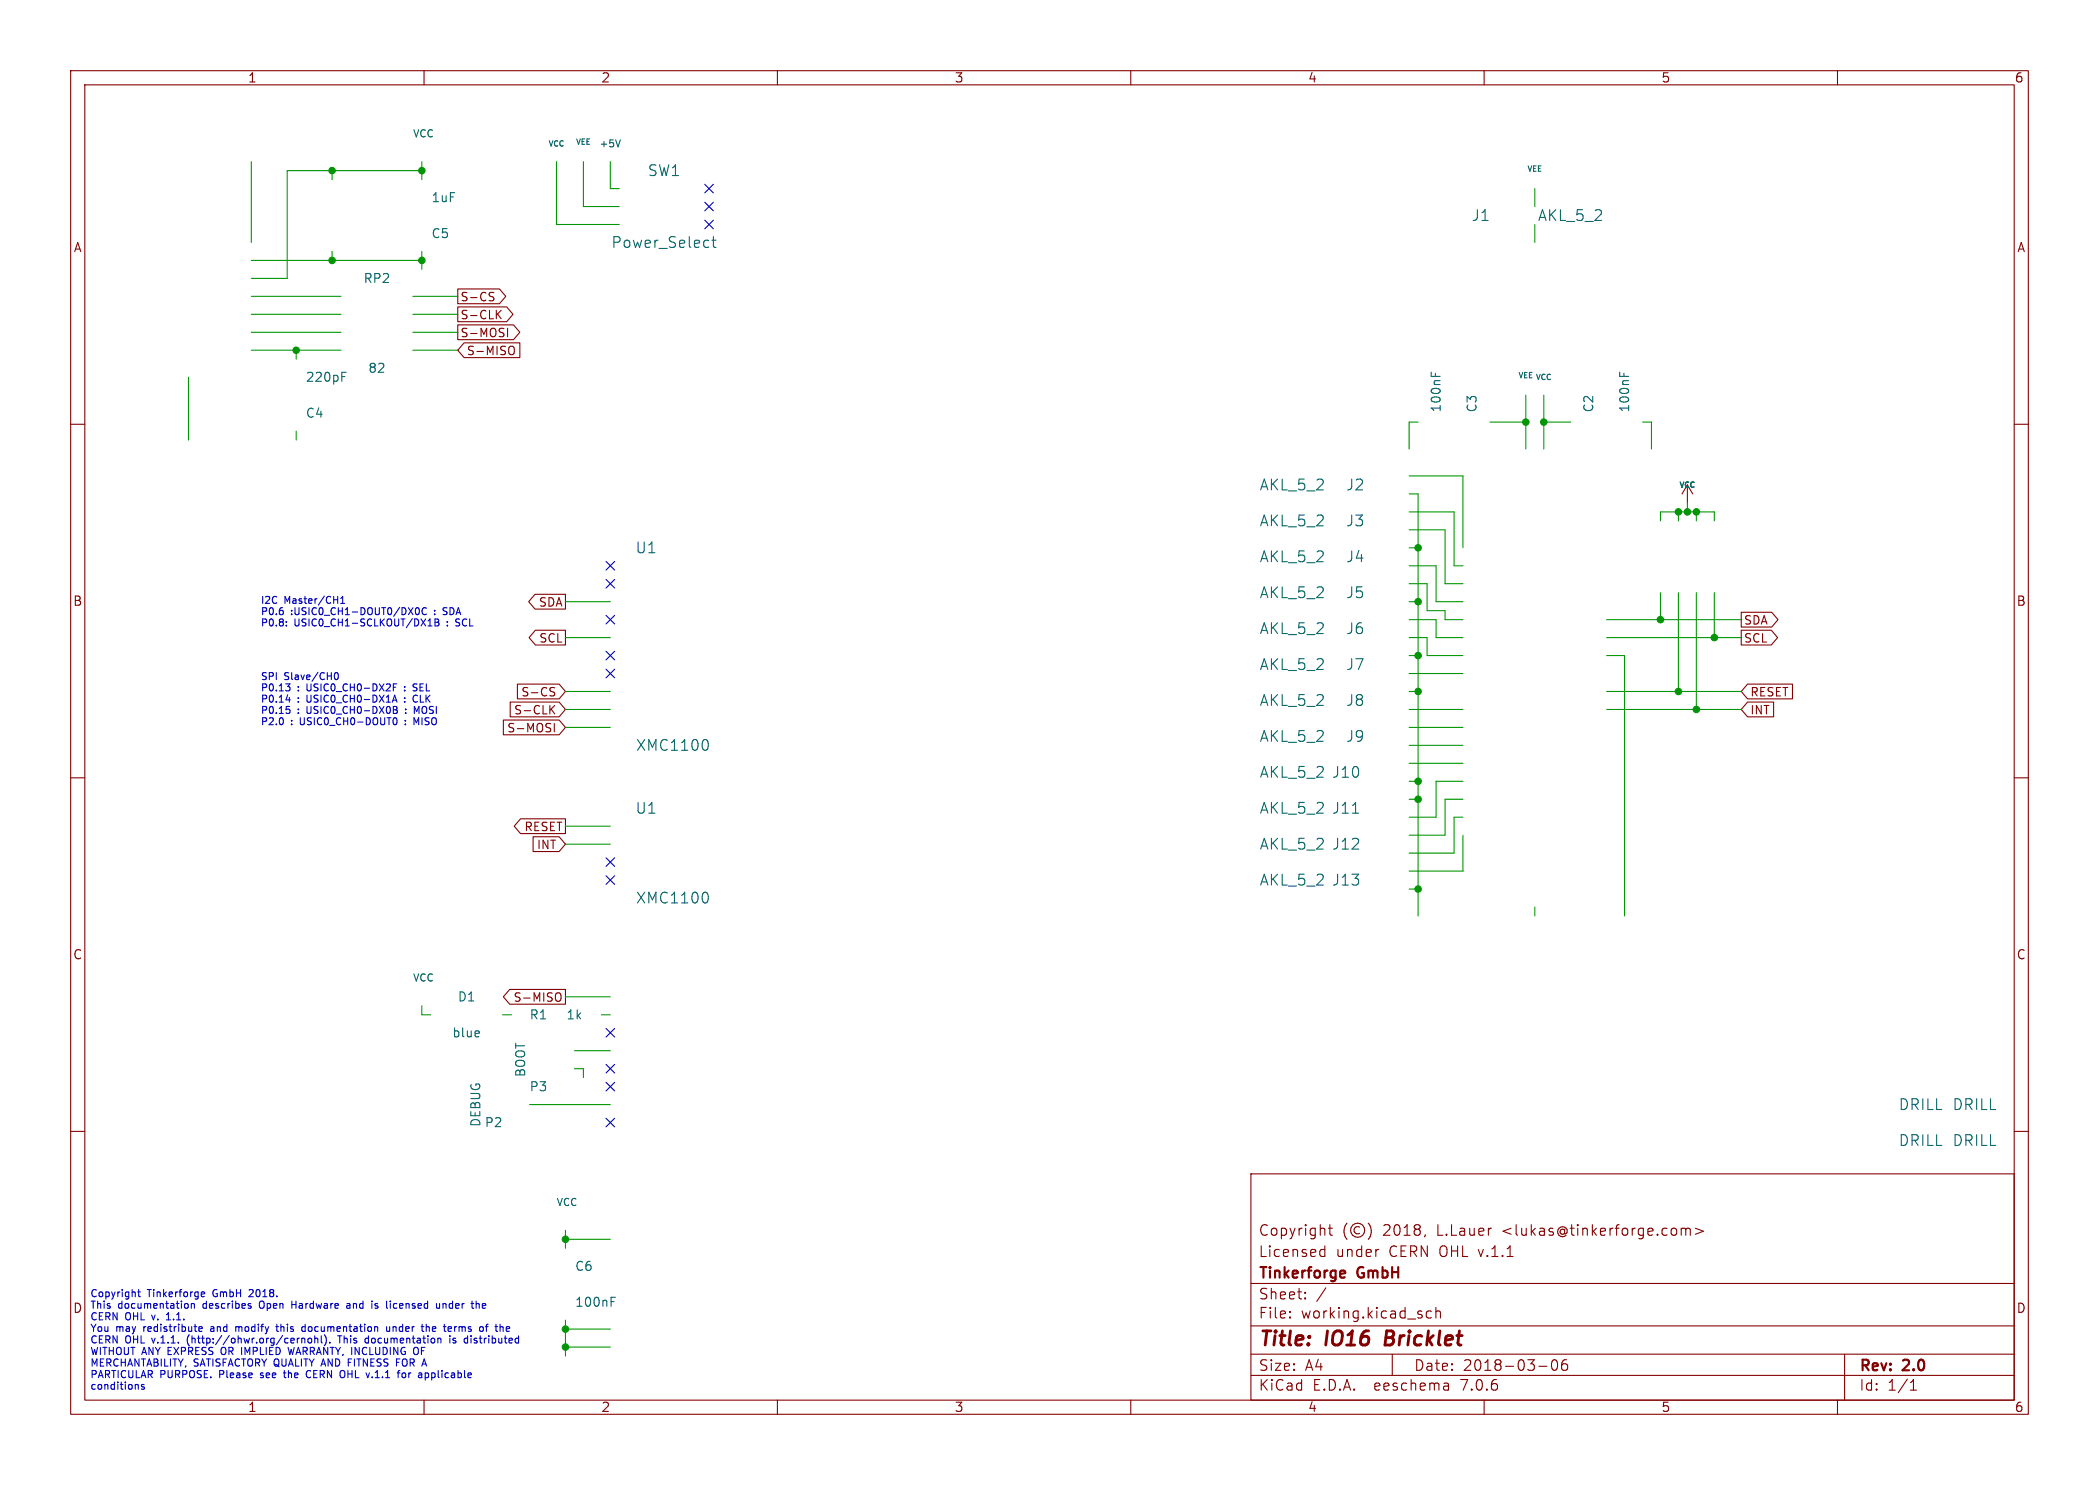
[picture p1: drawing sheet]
<svg xmlns="http://www.w3.org/2000/svg" width="297mm" height="210mm" viewBox="0 0 297 210" stroke-linecap="round" stroke-linejoin="round" font-family="sans-serif">
<g fill="none" stroke="#840000" stroke-width=".15">
<path d="M10 10h277v190h-277zM12 12h273v186h-273zM60 10v2M110 10v2M160 10v2M210 10v2M260 10v2M10 60h2M64.8 40.9h5.9l.9 1-.9 1.1h-5.9zM64.8 43.4h6.9l.9 1.1-.9 1h-6.9zM64.8 45.9h7.9l.9 1.1-.9 1h-7.9zM65.7 48.5h7.9v2.1h-7.9l-.9-1.1z"/>
<path d="M69.4 41.9l.4 .1 .1 .3-.2 .2h-.3M69.4 41.3l.5 .1M70.4 44.4l.5 .7M70.9 43.9l-.7 .7M71.8 46.4v1.2M72.3 49a.4 .4 0 0 1 .5 .4v.4a.4 .4 0 0 1-.5 .4M285 60h2M238.8 68.6l-.8 1.3M238.8 68.6v2.5M238.8 68.6l.7 1.3M72.2 99.3h6.9l.9 1-.9 1.1h-6.9zM73.2 96.7h5.9l.9 1.1-.9 1h-5.9z"/>
<path d="M75.7 84h4.3v2.1h-4.3l-.9-1zM75.8 89.1h4.2v2.1h-4.2l-.9-1zM78 97.8l.4 .1 .1 .3-.2 .2h-.3M78 97.2l.5 .1M78.5 99.8l-.7 .6M246.4 89.1h4.2l.9 1.1-.9 1h-4.2zM246.4 86.6h4.3l.9 1-.9 1.1h-4.3zM247.3 99.3h3.7v2.1h-3.7l-.9-1.1zM247.3 96.7h6.3v2.1h-6.3l-.9-1zM10 110h2M71.2 101.8h7.9l.9 1.1-.9 1h-7.9zM73.7 115.8h6.3v2.1h-6.3l-.9-1.1z"/>
<path d="M75.4 118.3h3.7l.9 1.1-.9 1h-3.7zM78 100.3l.5 .7M78.4 102.3v1.2M285 110h2M72.1 139.9h7.9v2.1h-7.9l-.9-1zM10 160h2M78.9 140.4a.4 .4 0 0 1 .5 .4v.4a.4 .4 0 0 1-.5 .4M285 160h2M177 166h108v32h-108zM186.9 177.6l.1 .1 .5-.1M186.9 176.8l.1-.1 .5 .1M187.5 176.2v1.5"/>
<path d="M188 173.7h.5M188.2 173.2v1.3v.1l.3 .1M190.6 173a1.72 1.72 0 0 0 0 2.3M192.4 173.6a.52 .52 0 0 0-.8 .4 .52 .52 0 0 0 .8 .4M193.6 173a1.72 1.72 0 0 1 0 2.3M195 176.7h.1M201.7 174.6l-.2 .3M237.9 173.8a.37 .37 0 0 1 .6 .1M237.9 173.7v1M238.5 173.9l.2-.2 .4 .1 .1 .9M238.5 173.9v.8M239.9 173.7l1.1 .4-1.1 .5"/>
<path d="M60 198v2M110 198v2M160 198v2M177 194.5h108M177 191.5h108M177 187.5h108M177 181.5h108M182.5 186.3h.1l-.1 .1M182.5 186.3v.1M182.5 185.5v.1M182.5 185.5h.1l-.1 .1M184.7 183.6v.1"/>
<path d="M184.7 183.6h-.1l.1 .1M184.7 182.8v.1M184.7 182.8h-.1l.1 .1M187.6 182.1l-1.3 2M197 191.5v3M202.5 185.5l-.4-.1-.3 .3v.4l.2 .2 .1 .1 .4-.1M203.2 185.5a.37 .37 0 0 1 .6 .1v.8M203.2 184.9v1.5M204.9 195.7l.1 .9M205 196.5l-.2 .1M205 196h-.2M210 198v2"/>
<path d="M217.7 193.2h1.2M219.7 192.4a.36 .36 0 0 1 .3-.1 .36 .36 0 0 1 .3 .3 .77 .77 0 0 1-.4 1.2 .91 .91 0 0 1-.2-1.4zM221.7 192.3a.59 .59 0 0 0-.7 .6v.6l.1 .2 .4 .1 .2-.1 .1-.5-.1-.3h-.5l-.2 .3M260 198v2M261 191.5v6.5M270.3 196.6h.9M270.3 195.5l.4-.4v1.5"/>
<circle cx="192.1" cy="174" r="1"/>
</g>
<path d="M196.2 188.2l-.2 2h.7" fill="none" stroke="#840000" stroke-width=".4"/>
<path d="M190.1 179.7l.2 .1v.2l-.7 .2M190.3 180.6l-.2 .1" fill="none" stroke="#840000" stroke-width=".3"/>
<g fill="none" stroke="#0000c2" stroke-width=".15">
<path d="M40.5 99h.6M40.5 99.9h.5M40.5 88.4v.1M40.5 87.9v.1M40.8 97.1l.2 .2v.2l-.2 .2M40.9 98.6v.7M41 96.7l-.3 .4M47.4 95.2l.1-.1a.53 .53 0 0 1 .4 .5 .53 .53 0 0 1-.4 .5l-.2-.4zM48.2 85.3h.6M48.2 84.6l.3-.3v1M55.5 99.3l.3-1 .4 1M55.6 99h.5"/>
<path d="M55.7 97.2h.3M55.7 99.9l.4 .1 .1 .2-.2 .2M56.1 96.7h-.4v1M57.3 97.6v.1M57.3 97.1v.1M57.3 98.7v.1M57.3 99.2v.1M58.4 97.7h.4M58.8 98.3a.53 .53 0 0 0-.4 .5 .53 .53 0 0 0 .4 .5M58.8 86.3l.2-.4a.53 .53 0 0 1 .3 .5 .53 .53 0 0 1-.3 .5l-.2-.4M58.9 96.7h-.3l-.2 .2 .1 .2 .3 .1M60.3 86a.47 .47 0 0 0-.6 .4 .47 .47 0 0 0 .4 .5l.2-.1"/>
<path d="M60.6 88.5h.5M60.6 87.8l.2-.3v1M61.6 87.5v1l.5-.1v-.2l-.2-.2M61.6 88h.3M61.9 87.5l.2 .2-.2 .3M62.7 86.9h.1M62.8 86l-.1 .1 .1 .3M64.5 88.5h.1M64.6 87.6l-.1 .1 .1 .3M40.8 100.3l.2 .2v.2l-.2 .2M55.7 100.4h.3M55.8 101.5a.53 .53 0 0 1 .4 .5 .53 .53 0 0 1-.4 .5v-.1"/>
<path d="M56 100.4l.2 .2v.2l-.5 .1M57.4 102.4v.1M57.4 101.9v.1M57.4 100.3v.1M57.4 100.8v.1M58.9 102.2l-.3-.7v1M59 100.6l-.4-.7v1M19.4 195.8l.2 .1v.6M19.5 182.7h.4M19.6 182.4v.8l.3 .2M20.4 195.8h-.2l-.2 .1 .1 .2 .3 .1v.2h-.4M23.5 186.7h.6"/>
<path d="M23.7 185.8l-.2 .1M26.3 184.3l.2 .1 .1 .1v.4l-.3 .1M26.5 189.2v.7M27.1 184.4l.1-.1 .3 .1v.6M27.1 184.3v.7M28.1 187.9h.5v-.2l-.3-.1-.2 .2 .1 .4h.4M28.5 182.8l.1-.1h.2l.2 .1v.1l-.5 .1M28.5 183.2l.1 .2 .3-.1M29.8 187.9v.3M31.3 190.7v.7M33.4 187.6v.7M33.7 187.6l-.3 .1"/>
<path d="M35.3 182.4l-.1 .1M35.4 184.7l.1 .1-.1 .2M35.4 184.3l.1 .1M35.8 182.8l-.6 .6h.6M36.7 184.1v.8M36.8 194.8h.1M36.9 194.2v.2M39 187.6h.4M39.2 187.3v.8l.2 .2M40.1 194.2h.4M40.2 193.8v.9l.3 .1M40.8 190.5l.2 1.1 .2-.8 .2 .8"/>
<path d="M41.3 184v1M41.3 184.5h.6M42.7 188.1l.2 .2 .3-.1M42.7 189.2v.7M42.7 189.3l.1-.1 .3 .1v.6M43.2 187.7l-.3-.1-.2 .2M43.2 187.3v1M43.5 193.9a.5 .5 0 0 0-.2 .6 .5 .5 0 0 0 .6 .3M43.7 189.3l.2-.1 .2 .2v.3l-.2 .2h-.2l-.1-.2zM44.5 189.3l.2-.1 .2 .1 .1 .6M44.5 188.9v1M45.5 188.9v.9l.1 .1"/>
<path d="M45.9 188.8a1.19 1.19 0 0 1 0 1.5M46.7 189.8v.1M48.1 188.9v1M48.7 193.9a.72 .72 0 0 1 0 .9M49.1 184.4h.4v.6M49.3 192.7h.3M49.5 184.6h-.3l-.2 .2 .2 .2h.3M51.7 189.8l.1 .1h.3M52.1 189.3l-.3-.1-.1 .1M52.1 188.9v1M53.1 185h.3M53.4 184.4l-.2-.1-.1 .2v.1l.3 .1"/>
<path d="M54.7 187.6v.6l.3 .1 .1-.1M55.1 187.6v.7M55.2 184v.1M55.6 187.6v.7M55.8 184.4l-.1 .1 .1 .5M55.8 187.6l-.2 .1M56.1 192.7h.3M57 194.2h.2l.2 .1v.3l-.2 .2h-.2l-.1-.2zM59.1 190.6a.72 .72 0 0 1 0 .9M60.2 194.2h.3l.1 .1v.5h-.4M60.3 187.7l.2-.1 .2 .1v.6M60.3 187.3v1"/>
<path d="M61.8 184.3v.7h.3l.1-.1M62.2 184.3v.7M62.2 189.2l.2 .2v.5M62.7 184.3v.7M63.1 184.4l-.3-.1-.1 .1M63.6 188.9v.1M63.6 189.2v.7M63.7 187.6l.2 .3h-.5M63.8 188.2l-.1 .1M64.1 189.9h.4M64.3 187.6v.7M64.4 187.7l-.1 .1"/>
<path d="M64.5 189.3l-.3-.1-.1 .2v.1l.4 .1M66.6 188.9v.1M66.6 189.2v.7M67.5 184.3l.3 .2v.5M68.3 184.4v.6M68.7 187.6h.4M68.7 184.6l-.5 .1M69.1 187.3l-.3 .1v.9M71.7 188.2h.4M71.7 187.7l.3-.1 .1 .3h-.5"/>
</g>
<g fill="none" stroke="#009600" stroke-width=".15">
<path d="M35.6 36.8h24.1M35.6 22.9v11.4M47 24.1v1.3M47 35.6v1.2M59.7 24.1h-19.1v15.3h-5M59.7 22.9v2.5M59.7 35.6v2.5M78.7 22.9v8.9h8.9M82.5 22.9v6.3h5.1M86.4 22.9v3.8h1.2M217.2 26.7v2.5M217.2 31.8v2.5"/>
<path d="M26.7 53.3v8.9M35.6 49.5h12.7M35.6 47h12.7M35.6 41.9h12.7M35.6 44.5h12.7M41.9 49.5v1.3M58.4 49.5h6.4M58.4 47h6.4M58.4 41.9h6.4M58.4 44.5h6.4M200.7 59.7h-1.3v3.8M210.8 59.7h5.1"/>
<path d="M215.9 55.9v7.6M218.4 55.9v7.6M218.4 59.7h3.8M232.4 59.7h1.3v3.8M41.9 61v1.2M199.4 72.4h6.3v7.6h1.3M199.4 74.9h5.1v7.7h2.5M199.4 69.9h1.3v59.6M199.4 67.3h7.6v10.2M199.4 77.5h1.3M234.9 73.7v-1.3h7.7v1.3M237.5 72.4v1.3"/>
<path d="M238.8 71.1v1.3M240 72.4v1.3M80 97.8h6.4M80 90.2h6.4M80 85.1h6.4M199.4 95.3h7.6M199.4 97.8h1.3M199.4 82.6h2.5v3.8h2.6v1.2h2.5M199.4 90.2h2.5v2.5h5.1M199.4 87.6h3.8v2.6h3.8M199.4 92.7h1.3M199.4 80h3.8v5.1h3.8"/>
<path d="M199.4 85.1h1.3M227.3 97.8h19.1M227.3 90.2h19.1M227.3 92.7h2.6v36.8M227.3 87.6h19.1M234.9 83.8v3.8M237.5 83.8v14M240 83.8v16.5M242.6 83.8v6.4M80 100.3h6.4M80 102.9h6.4M80 119.4h6.4"/>
<path d="M80 116.8h6.4M199.4 100.3h7.6M199.4 113h1.3M199.4 110.5h1.3M199.4 108h7.6M199.4 105.4h7.6M199.4 102.9h7.6M207 110.5h-3.8v5.1h-3.8M207 115.6h-1.3v5.1h-6.3M207 113h-2.5v5.1h-5.1M207 118.1v5.1h-7.6M227.3 100.3h19.1"/>
<path d="M199.4 125.7h1.3M217.2 128.3v1.2M59.7 142.2v1.3h1.3M71.1 143.5h1.3M74.9 156.2h11.5M80 141h6.4M81.3 148.6h5.1M81.3 151.1h1.2v1.3M85.1 143.5h1.3M80 174v2.5M80 175.3h6.4M80 190.5h6.4"/>
<path d="M80 188h6.4M80 186.7v5.1"/>
</g>
<g fill="none" stroke="#000084" stroke-width=".15">
<path d="M99.7 31.1l1.2 1.3M99.7 28.6l1.2 1.2M99.7 26.1l1.2 1.2M100.9 31.1l-1.2 1.3M100.9 28.6l-1.2 1.2M100.9 26.1l-1.2 1.2M85.8 79.4l1.2 1.2M87 79.4l-1.2 1.2M85.8 94.6l1.2 1.3M85.8 92.1l1.2 1.2M85.8 81.9l1.2 1.3M85.8 87l1.2 1.2"/>
<path d="M87 94.6l-1.2 1.3M87 92.1l-1.2 1.2M87 81.9l-1.2 1.3M87 87l-1.2 1.2M85.8 121.3l1.2 1.2M85.8 123.9l1.2 1.2M87 121.3l-1.2 1.2M87 123.9l-1.2 1.2M85.8 158.1l1.2 1.3M85.8 145.4l1.2 1.3M85.8 150.5l1.2 1.2M85.8 153.1l1.2 1.2"/>
<path d="M87 158.1l-1.2 1.3M87 145.4l-1.2 1.3M87 150.5l-1.2 1.2M87 153.1l-1.2 1.2"/>
</g>
<g fill="none" stroke="#006464" stroke-width=".15">
<path d="M87.8 19.8l-.4 1M100.1 34h.2M100.3 34.9l-.2 .1M100.7 34h.6M100.9 33.5v1.3l.1 .1 .3 .1M48.4 53.3h.4M48.4 52.6h.6M202.5 52.6v.6M203.1 52.8v.4M229.2 52.6v.6M229.8 52.8v.4M100 104.7a1.14 1.14 0 0 1 0 1.3"/>
<path d="M191.4 115h.8M100 126.2a1.14 1.14 0 0 1 0 1.4M67.8 145.8v.3l-.6 .1M86.5 184.1h.4M86.5 183.5h.6"/>
</g>
<g fill="#009600" stroke="#009600" stroke-width=".15">
<circle cx="238.8" cy="72.4" r=".46"/>
<circle cx="240" cy="72.4" r=".46"/>
<circle cx="200.7" cy="85.1" r=".46"/>
<circle cx="200.7" cy="77.5" r=".46"/>
<circle cx="237.5" cy="72.4" r=".46"/>
<circle cx="215.9" cy="59.7" r=".46"/>
<circle cx="218.4" cy="59.7" r=".46"/>
<circle cx="59.7" cy="36.8" r=".46"/>
<circle cx="41.9" cy="49.5" r=".46"/>
<circle cx="47" cy="24.1" r=".46"/>
<circle cx="47" cy="36.8" r=".46"/>
<circle cx="59.7" cy="24.1" r=".46"/>
<circle cx="200.7" cy="92.7" r=".46"/>
<circle cx="200.7" cy="97.8" r=".46"/>
<circle cx="200.7" cy="125.7" r=".46"/>
<circle cx="200.7" cy="113" r=".46"/>
<circle cx="200.7" cy="110.5" r=".46"/>
<circle cx="80" cy="188" r=".46"/>
<circle cx="80" cy="190.5" r=".46"/>
<circle cx="80" cy="175.3" r=".46"/>
<circle cx="240" cy="100.3" r=".46"/>
<circle cx="237.5" cy="97.8" r=".46"/>
<circle cx="234.9" cy="87.6" r=".46"/>
<circle cx="242.6" cy="90.2" r=".46"/>
</g>
<g font-size="2.8" fill="#840000">
<text x="178" y="190.9">Title:</text>
<text x="187.7" y="190.9">IO16</text>
<text x="196.8" y="190.9">Bricklet</text>
</g>
<g font-size="2.1" fill="#006464">
<text x="91.6" y="25.1">SW1</text>
<text x="86.4" y="35.3">Power_Select</text>
<text x="208.2" y="31.5">J1</text>
<text x="217.5" y="31.5">AKL_5_2</text>
<text x="178.2" y="69.6">AKL_5_2</text>
<text x="190.4" y="69.6">J2</text>
<text x="178.2" y="74.7">AKL_5_2</text>
<text x="190.4" y="74.7">J3</text>
<text x="89.8" y="78.5">U1</text>
<text x="178.2" y="79.7">AKL_5_2</text>
<text x="190.4" y="79.7">J4</text>
<text x="178.2" y="84.8">AKL_5_2</text>
<text x="178.2" y="89.9">AKL_5_2</text>
<text x="190.4" y="84.8">J5</text>
<text x="190.4" y="89.9">J6</text>
<text x="178.2" y="95">AKL_5_2</text>
<text x="190.4" y="95">J7</text>
<text x="178.2" y="100.1">AKL_5_2</text>
<text x="190.4" y="100.1">J8</text>
<text x="89.9" y="106.4">XMC1100</text>
<text x="178.2" y="105.1">AKL_5_2</text>
<text x="190.4" y="105.1">J9</text>
<text x="178.2" y="110.2">AKL_5_2</text>
<text x="188.4" y="110.2">J10</text>
<text x="89.8" y="115.3">U1</text>
<text x="178.2" y="115.3">AKL_5_2</text>
<text x="188.4" y="115.3">J11</text>
<text x="178.2" y="120.4">AKL_5_2</text>
<text x="178.2" y="125.5">AKL_5_2</text>
<text x="188.4" y="120.4">J12</text>
<text x="188.4" y="125.5">J13</text>
<text x="89.9" y="128">XMC1100</text>
<text x="268.6" y="157.2">DRILL</text>
<text x="276.2" y="157.2">DRILL</text>
<text x="268.6" y="162.3">DRILL</text>
<text x="276.2" y="162.3">DRILL</text>
</g>
<g font-size="2.1" fill="#840000">
<text x="178" y="178">Licensed</text>
<text x="178" y="175">Copyright</text>
<text x="189" y="178">under</text>
<text x="195.7" y="175">2018,</text>
<text x="196.6" y="178">CERN OHL v.1.1</text>
<text x="203.5" y="175">L.Lauer</text>
<text x="212.8" y="175">&lt;lukas@tinkerforge.com&gt;</text>
<text x="178" y="184">Sheet:</text>
<text x="178" y="181.2">Tinkerforge</text>
<text x="192.2" y="181.2">GmbH</text>
<text x="178" y="186.7">File:</text>
<text x="184.1" y="186.7">working.kicad_sch</text>
<text x="178" y="196.9">KiCad</text>
<text x="178" y="194.1">Size:</text>
<text x="184.7" y="194.1">A4</text>
<text x="185.7" y="196.9">E.D.A.</text>
<text x="194.6" y="196.9">eeschema</text>
<text x="200" y="194.1">Date:</text>
<text x="207" y="196.9">7.0.6</text>
<text x="207" y="194.1">2018-03-06</text>
<text x="263" y="194.3">Rev:</text>
<text x="263" y="196.9">Id:</text>
<text x="267.1" y="196.9">1/1</text>
<text x="269.4" y="194.3">2.0</text>
</g>
<g font-size="1.8" fill="#840000">
<text x="35" y="11.9">1</text>
<text x="85" y="11.9">2</text>
<text x="135" y="11.9">3</text>
<text x="185" y="11.9">4</text>
<text x="235" y="11.9">5</text>
<text x="285" y="11.9">6</text>
<text x="10.3" y="35.9">A</text>
<text x="285.3" y="35.9">A</text>
<text x="10.3" y="85.9">B</text>
<text x="285.3" y="85.9">B</text>
<text x="10.3" y="135.9">C</text>
<text x="285.3" y="135.9">C</text>
<text x="10.3" y="185.9">D</text>
<text x="285.3" y="185.9">D</text>
<text x="35" y="199.9">1</text>
<text x="85" y="199.9">2</text>
<text x="135" y="199.9">3</text>
<text x="185" y="199.9">4</text>
<text x="235" y="199.9">5</text>
<text x="285" y="199.9">6</text>
</g>
<g font-size="1.8" fill="#006464">
<text x="61" y="28.8">1uF</text>
<text x="61" y="33.9">C5</text>
<text x="51.4" y="40.2">RP2</text>
<text x="52" y="52.9">82</text>
<text x="43.2" y="59.3">C4</text>
<text x="43.2" y="54.2">220pF</text>
<text x="204.1" y="58.4" transform="rotate(-90 204.1 58.4)">100nF</text>
<text x="209.1" y="58.4" transform="rotate(-90 209.1 58.4)">C3</text>
<text x="225.7" y="58.4" transform="rotate(-90 225.7 58.4)">C2</text>
<text x="230.7" y="58.4" transform="rotate(-90 230.7 58.4)">100nF</text>
<text x="64.7" y="141.8">D1</text>
<text x="63.9" y="146.9">blue</text>
<text x="74.9" y="144.4">R1</text>
<text x="80.1" y="144.4">1k</text>
<text x="74.5" y="152.4" transform="rotate(-90 74.5 152.4)">BOOT</text>
<text x="74.9" y="154.5">P3</text>
<text x="68.2" y="159.5" transform="rotate(-90 68.2 159.5)">DEBUG</text>
<text x="68.5" y="159.6">P2</text>
<text x="81.3" y="179.9">C6</text>
<text x="81.3" y="185">100nF</text>
</g>
<g font-size="1.7" fill="#840000">
<text x="65.1" y="42.8">S-CS</text>
<text x="65.1" y="45.4">S-CLK</text>
<text x="65.1" y="47.9">S-MOSI</text>
<text x="66" y="50.4">S-MISO</text>
<text x="76.1" y="86">SDA</text>
<text x="246.7" y="88.5">SDA</text>
<text x="76.2" y="91.1">SCL</text>
<text x="246.7" y="91.1">SCL</text>
<text x="72.6" y="101.2">S-CLK</text>
<text x="73.7" y="98.7">S-CS</text>
<text x="247.6" y="101.2">INT</text>
<text x="247.6" y="98.7">RESET</text>
<text x="71.7" y="103.8">S-MOSI</text>
<text x="74.1" y="117.8">RESET</text>
<text x="75.9" y="120.3">INT</text>
<text x="72.6" y="141.9">S-MISO</text>
</g>
<g font-size="1.4" fill="#006464">
<text x="58.3" y="19.6">VCC</text>
<text x="84.7" y="21">+5V</text>
<text x="58.3" y="139">VCC</text>
<text x="78.7" y="170.8">VCC</text>
</g>
<g font-size="1.4" fill="#0000c2">
<text x="36.8" y="85.5">I2C</text>
<text x="36.8" y="87.1">P0.6</text>
<text x="36.8" y="88.7">P0.8:</text>
<text x="40.2" y="85.5">Master/CH1</text>
<text x="41.2" y="87.1">:USIC0_CH1-DOUT0/DX0C</text>
<text x="41.7" y="88.7">USIC0_CH1-SCLKOUT/DX1B</text>
<text x="61.7" y="87.1">:</text>
<text x="63.2" y="87.1">SDA</text>
<text x="63.5" y="88.7">:</text>
<text x="65" y="88.7">SCL</text>
<text x="36.8" y="96.2">SPI</text>
<text x="36.8" y="97.8">P0.13</text>
<text x="36.8" y="99.4">P0.14</text>
<text x="36.8" y="101">P0.15</text>
<text x="40.2" y="96.2">Slave/CH0</text>
<text x="42.1" y="97.8">:</text>
<text x="42.1" y="99.4">:</text>
<text x="42.1" y="101">:</text>
<text x="43.6" y="97.8">USIC0_CH0-DX2F</text>
<text x="43.6" y="99.4">USIC0_CH0-DX1A</text>
<text x="43.6" y="101">USIC0_CH0-DX0B</text>
<text x="59.2" y="97.8">SEL</text>
<text x="59.2" y="99.4">CLK</text>
<text x="59.3" y="101">MOSI</text>
<text x="36.8" y="102.6">P2.0</text>
<text x="41.2" y="102.6">:</text>
<text x="42.7" y="102.6">USIC0_CH0-DOUT0</text>
<text x="59.3" y="102.6">MISO</text>
<text x="12.7" y="183.5">Copyright</text>
<text x="12.7" y="185.1">This</text>
<text x="16.7" y="185.1">documentation</text>
<text x="20.9" y="183.5">Tinkerforge</text>
<text x="28.9" y="185.1">describes</text>
<text x="30.3" y="183.5">GmbH</text>
<text x="35.7" y="183.5">2018.</text>
<text x="37.2" y="185.1">Open</text>
<text x="42" y="185.1">Hardware</text>
<text x="50" y="185.1">and</text>
<text x="53.8" y="185.1">is</text>
<text x="56.1" y="185.1">licensed</text>
<text x="63.5" y="185.1">under</text>
<text x="68.7" y="185.1">the</text>
<text x="12.7" y="186.8">CERN</text>
<text x="12.7" y="188.4">You</text>
<text x="12.7" y="190.1">CERN</text>
<text x="12.7" y="191.7">WITHOUT ANY EXPRESS</text>
<text x="16.4" y="188.4">may</text>
<text x="17.7" y="186.8">OHL</text>
<text x="17.7" y="190.1">OHL</text>
<text x="20.5" y="188.4">redistribute</text>
<text x="21.7" y="186.8">v.</text>
<text x="21.7" y="190.1">v.1.1.</text>
<text x="24" y="186.8">1.1.</text>
<text x="26.9" y="190.1">(http://ohwr.org/cernohl).</text>
<text x="30.3" y="188.4">and</text>
<text x="31.7" y="191.7">OR IMPLIED</text>
<text x="34" y="188.4">modify</text>
<text x="40.1" y="188.4">this</text>
<text x="41.8" y="191.7">WARRANTY, INCLUDING</text>
<text x="43.9" y="188.4">documentation</text>
<text x="48.6" y="190.1">This</text>
<text x="52.6" y="190.1">documentation</text>
<text x="56.1" y="188.4">under</text>
<text x="60" y="191.7">OF</text>
<text x="61.4" y="188.4">the</text>
<text x="64.8" y="188.4">terms</text>
<text x="64.8" y="190.1">is</text>
<text x="67.2" y="190.1">distributed</text>
<text x="70.1" y="188.4">of</text>
<text x="12.7" y="193.3">MERCHANTABILITY,</text>
<text x="12.7" y="195">PARTICULAR</text>
<text x="12.7" y="196.6">conditions</text>
<text x="22.7" y="195">PURPOSE.</text>
<text x="27.4" y="193.3">SATISFACTORY QUALITY AND</text>
<text x="31.3" y="195">Please</text>
<text x="37.3" y="195">see</text>
<text x="40.9" y="195">the</text>
<text x="44.3" y="195">CERN</text>
<text x="49.3" y="195">OHL</text>
<text x="50" y="193.3">FITNESS</text>
<text x="53.3" y="195">v.1.1</text>
<text x="57" y="193.3">FOR</text>
<text x="58" y="195">for</text>
<text x="61.2" y="195">applicable</text>
</g>
<g font-size="1.1" fill="#006464">
<text x="77.5" y="20.9">VCC</text>
<text x="81.4" y="20.7">VEE</text>
<text x="216" y="24.5">VEE</text>
<text x="214.7" y="53.7">VEE VCC</text>
<text x="237.5" y="69.2">VCC</text>
</g>
</svg>
